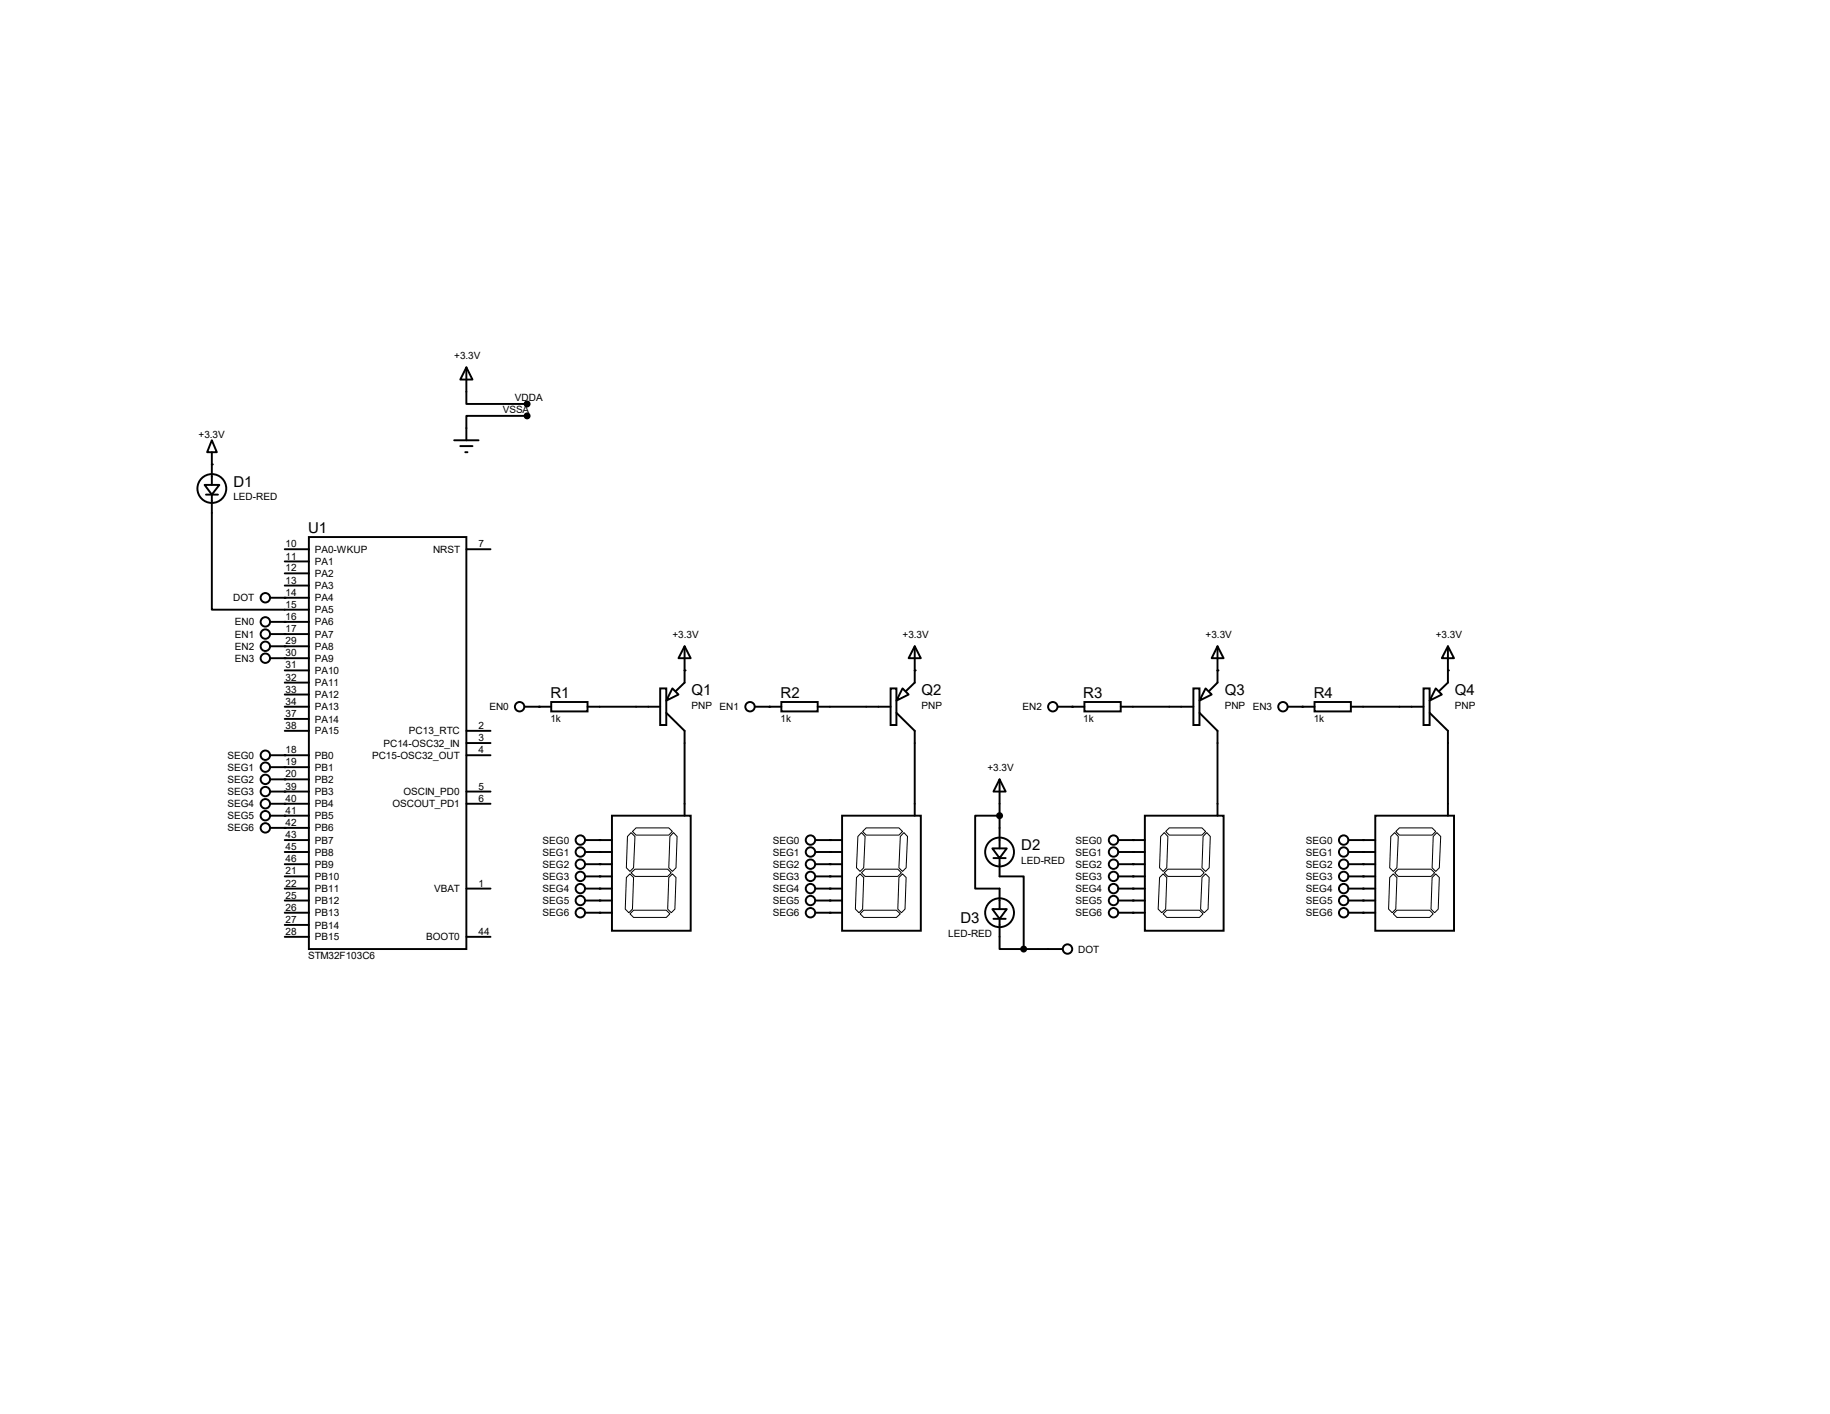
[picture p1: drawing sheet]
<svg xmlns="http://www.w3.org/2000/svg" width="279mm" height="216mm" viewBox="0 0 279 216" stroke-linecap="round" stroke-linejoin="round" font-family="sans-serif">
<g fill="none" stroke="#000" stroke-width=".3">
<path d="M71.2 56.1l.9 1.9h-1.8zM71.2 56.1v5.6h9.3M31.2 74h2.3l-1.2 1.5zM31.5 75.5h1.8M32.3 67.2l.8 1.8h-1.5zM32.3 70.9h.1M32.3 75.5v17.6h14.9M32.3 69v5M69.3 67.2h3.8M70.3 68.1h1.8M71 69h.4M80.5 63.5h-9.3v3.7"/>
<path d="M41.2 95h6M41.2 96.8h6M41.2 91.3h6M41.2 98.7h6M43.5 91.3h.1M43.5 95h.1M43.5 96.8h.1M43.5 98.7h.1M43.5 83.9h3.7M43.5 87.5h3.7M43.5 85.7h3.7M43.5 89.4h3.7"/>
<path d="M47.2 82h24v62.9h-24zM71.2 83.9h3.7M104.5 98.7l1 1.8h-1.9zM104.5 98.7v5.5l-1.3 1.3M139.7 98.7l.9 1.8h-1.9zM139.7 98.7v5.5l-1.4 1.3M185.9 98.7l.9 1.8h-1.8zM185.9 98.7v5.5l-1.3 1.3M221.1 98.7l.9 1.8h-1.9zM221.1 98.7v5.5l-1.3 1.3M41.2 115.3h6M41.2 117.1h6"/>
<path d="M41.2 119h6M41.2 100.5h6M43.5 100.5h.1M43.5 115.3h.1M43.5 117.1h.1M43.5 119h.1M43.5 107.9h3.7M43.5 102.4h3.7M43.5 104.2h3.7M43.5 106h3.7M43.5 109.8h3.7M43.5 111.6h3.7"/>
<path d="M71.2 115.3h3.7M71.2 111.6h3.7M71.2 113.5h3.7M80.1 107.9h4.1M82.3 107.9h.1M84.2 107.2h5.5v1.4h-5.5zM89.7 107.9h11.1M100.8 105.1h.9v5.6h-.9zM101.7 108.8l2.8 2.8v12.9M102.7 105.1l.9 .9-1.9 1zM104.5 102.4h.1M115.2 107.9h4.1"/>
<path d="M117.5 107.9h.1M119.3 107.2h5.5v1.4h-5.5zM124.8 107.9h11.2M136 105.1h.9v5.6h-.9zM136.9 108.8l2.8 2.8v12.9M137.8 105.1l.9 .9-1.8 1zM139.7 102.4h.1M152.6 119l.9 1.9h-1.8zM152.6 119v10.5M161.5 107.9h4.1M163.7 107.9h.1M165.6 107.2h5.5v1.4h-5.5z"/>
<path d="M171.1 107.9h11.1M182.2 105.1h.9v5.6h-.9zM183.1 108.8l2.8 2.8v12.9M184.1 105.1l.9 .9-1.9 1zM185.9 102.4h.1M196.6 107.9h4.1M198.8 107.9h.1M200.7 107.2h5.5v1.4h-5.5zM206.2 107.9h11.1M217.3 105.1h1v5.6h-1zM218.3 108.8l2.8 2.8v12.9M219.2 105.1l.9 .9-1.8 1z"/>
<path d="M221.1 102.4h.1M41.2 120.9h6M41.2 122.7h6M41.2 124.5h6M41.2 126.4h6M43.5 120.9h.1M43.5 122.7h.1M43.5 124.5h.1M43.5 126.4h.1M43.5 128.3h3.7M43.5 130.1h3.7M43.5 132h3.7"/>
<path d="M43.5 133.8h3.7M43.5 135.7h3.7M43.5 137.5h3.7M43.5 139.4h3.7M71.2 120.9h3.7M71.2 122.7h3.7M71.2 135.7h3.7M89.3 128.3h4.1M89.3 130.1h4.1M89.3 132h4.1M89.3 133.8h4.1M89.3 135.7h4.1"/>
<path d="M89.3 137.5h4.1M89.3 139.4h4.1M91.6 128.3h.1M91.6 130.1h.1M91.6 132h.1M91.6 133.8h.1M91.6 135.7h.1M91.6 137.5h.1M91.6 139.4h.1M93.4 124.5h12.1v17.6h-12.1zM124.5 128.3h4.1M124.5 130.1h4.1"/>
<path d="M124.5 132h4.1M124.5 133.8h4.1M124.5 135.7h4.1M124.5 137.5h4.1M124.5 139.4h4.1M126.7 128.3h.1M126.7 130.1h.1M126.7 132h.1M126.7 133.8h.1M126.7 135.7h.1M126.7 137.5h.1M126.7 139.4h.1"/>
<path d="M128.6 124.5h12v17.6h-12zM151.5 138.8h2.2l-1.1 1.5zM151.5 129.5h2.2l-1.1 1.5zM151.7 131h1.8M152.6 124.5h-3.7v11.2h3.7v3.1M152.6 131v2.8h3.7v11.1M170.7 128.3h4.1M170.7 130.1h4.1M170.7 132h4.1M170.7 133.8h4.1M170.7 135.7h4.1M170.7 137.5h4.1"/>
<path d="M170.7 139.4h4.1M173 128.3h.1M173 130.1h.1M173 132h.1M173 133.8h.1M173 135.7h.1M173 137.5h.1M173 139.4h.1M174.8 124.5h12v17.6h-12zM205.9 128.3h4.1M205.9 130.1h4.1M205.9 132h4.1"/>
<path d="M205.9 133.8h4.1M205.9 135.7h4.1M205.9 137.5h4.1M205.9 139.4h4.1M208.1 128.3h.1M208.1 130.1h.1M208.1 132h.1M208.1 133.8h.1M208.1 135.7h.1M208.1 137.5h.1M208.1 139.4h.1M210 124.5h12v17.6h-12z"/>
<path d="M43.5 143h3.7M43.5 141.2h3.7M71.2 143h3.7M151.7 140.3h1.8M152.6 140.3v4.6h3.7M156.3 144.9h5.9"/>
<circle cx="32.3" cy="74.6" r="2.2"/>
<circle cx="40.5" cy="95" r=".72"/>
<circle cx="40.5" cy="98.7" r=".72"/>
<circle cx="40.5" cy="96.8" r=".72"/>
<circle cx="40.5" cy="91.3" r=".72"/>
<circle cx="40.5" cy="119" r=".72"/>
<circle cx="40.5" cy="100.5" r=".72"/>
<circle cx="40.5" cy="117.1" r=".72"/>
<circle cx="40.5" cy="115.3" r=".72"/>
<circle cx="79.3" cy="107.9" r=".72"/>
<circle cx="114.5" cy="107.9" r=".72"/>
<circle cx="160.7" cy="107.9" r=".72"/>
<circle cx="195.9" cy="107.9" r=".72"/>
<circle cx="40.5" cy="126.4" r=".72"/>
<circle cx="40.5" cy="122.7" r=".72"/>
<circle cx="40.5" cy="124.5" r=".72"/>
<circle cx="40.5" cy="120.9" r=".72"/>
<circle cx="88.6" cy="133.8" r=".72"/>
<circle cx="88.6" cy="130.1" r=".72"/>
<circle cx="88.6" cy="132" r=".72"/>
<circle cx="88.6" cy="137.5" r=".72"/>
<circle cx="88.6" cy="128.3" r=".72"/>
<circle cx="88.6" cy="135.7" r=".72"/>
<circle cx="88.6" cy="139.4" r=".72"/>
<circle cx="123.7" cy="135.7" r=".72"/>
<circle cx="123.7" cy="128.3" r=".72"/>
<circle cx="123.7" cy="133.8" r=".72"/>
<circle cx="123.7" cy="130.1" r=".72"/>
<circle cx="123.7" cy="132" r=".72"/>
<circle cx="123.7" cy="137.5" r=".72"/>
<circle cx="123.7" cy="139.4" r=".72"/>
<circle cx="152.6" cy="130.1" r="2.2"/>
<circle cx="152.6" cy="139.4" r="2.2"/>
<circle cx="170" cy="128.3" r=".72"/>
<circle cx="170" cy="139.4" r=".72"/>
<circle cx="170" cy="133.8" r=".72"/>
<circle cx="170" cy="132" r=".72"/>
<circle cx="170" cy="135.7" r=".72"/>
<circle cx="170" cy="130.1" r=".72"/>
<circle cx="170" cy="137.5" r=".72"/>
<circle cx="205.1" cy="128.3" r=".72"/>
<circle cx="205.1" cy="130.1" r=".72"/>
<circle cx="205.1" cy="132" r=".72"/>
<circle cx="205.1" cy="133.8" r=".72"/>
<circle cx="205.1" cy="139.4" r=".72"/>
<circle cx="205.1" cy="137.5" r=".72"/>
<circle cx="205.1" cy="135.7" r=".72"/>
<circle cx="163" cy="144.9" r=".72"/>
</g>
<g fill="#000" stroke="#000" stroke-width=".3">
<circle cx="80.5" cy="61.7" r=".38"/>
<circle cx="80.5" cy="63.5" r=".38"/>
<circle cx="152.6" cy="124.5" r=".38"/>
<circle cx="156.3" cy="144.9" r=".38"/>
</g>
<g fill="none" stroke="#000" stroke-width=".15">
<path d="M95.6 134l.6-.6 .5 .6-.1 4.8-.6 .6-.5-.6zM96.2 139.5l.5-.5h5l.6 .5-.6 .6h-5zM96.4 133.3l.5-.6h5l.6 .6-.6 .5h-5zM96.4 127.1l.5 .6-.2 4.8-.5 .6-.6-.6 .2-4.8zM96.6 127l.5-.6h5l.6 .6-.6 .5h-5zM102.1 134l.6-.6 .5 .6-.2 4.8-.5 .6-.6-.6zM102.8 127.1l.6 .6-.2 4.8-.5 .6-.6-.6 .2-4.8zM130.8 134l.5-.6 .6 .6-.2 4.8-.6 .6-.5-.6zM131.3 139.5l.6-.5h5l.6 .5-.6 .6h-5zM131.5 133.3l.6-.6h5l.5 .6-.5 .5h-5zM131.5 127.1l.6 .6-.2 4.8-.6 .6-.5-.6 .2-4.8zM131.7 127l.5-.6h5l.6 .6-.6 .5h-5z"/>
<path d="M137.2 134l.6-.6 .5 .6-.1 4.8-.6 .6-.5-.6zM138 127.1l.6 .6-.3 4.8-.5 .6-.6-.6 .3-4.8zM177 134l.6-.6 .5 .6-.1 4.8-.6 .6-.6-.6zM177.6 139.5l.5-.5h5l.6 .5-.6 .6h-5zM177.8 127.1l.5 .6-.2 4.8-.5 .6-.6-.6 .2-4.8zM178.3 132.7h5l.6 .6-.6 .5h-5l-.5-.5zM178.5 126.4h5l.6 .6-.6 .5h-5l-.5-.5zM183.5 134l.6-.6 .5 .6-.2 4.8-.5 .6-.6-.6zM184.2 127.1l.6 .6-.2 4.8-.5 .6-.6-.6 .2-4.8zM212.2 134l.5-.6 .6 .6-.2 4.8-.5 .6-.6-.6zM212.3 127.7l.6-.6 .6 .6-.2 4.8-.6 .6-.5-.6zM212.7 139.5l.6-.5h5l.5 .5-.5 .6h-5z"/>
<path d="M212.9 133.3l.6-.6h5l.5 .6-.5 .5h-5zM213.1 127l.6-.6h5l.5 .6-.5 .5h-5zM219.2 133.4l.6 .6-.2 4.8-.6 .6-.5-.6 .2-4.8zM219.4 127.1l.6 .6-.2 4.8-.6 .6-.5-.6 .1-4.8z"/>
</g>
<g font-size="2.3">
<text x="35.6" y="74.3">D1</text>
<text x="47" y="81.4">U1</text>
<text x="84" y="106.5">R1</text>
<text x="105.6" y="106.1">Q1</text>
<text x="119.2" y="106.5">R2</text>
<text x="140.7" y="106.1">Q2</text>
<text x="165.4" y="106.5">R3</text>
<text x="187" y="106.1">Q3</text>
<text x="200.6" y="106.5">R4</text>
<text x="222.1" y="106.1">Q4</text>
<text x="155.9" y="129.8">D2</text>
<text x="146.6" y="140.9">D3</text>
</g>
<g font-size="1.5">
<text x="69.3" y="54.8">+3.3V</text>
<text x="76.8" y="63.1">VSSA</text>
<text x="78.6" y="61.2">VDDA</text>
<text x="30.3" y="66.8">+3.3V</text>
<text x="35.6" y="76.4">LED-RED</text>
<text x="43.6" y="83.6">10</text>
<text x="73.1" y="83.6">7</text>
<text x="43.6" y="87.2">12</text>
<text x="43.6" y="85.4">11</text>
<text x="43.6" y="89.1">13</text>
<text x="48.1" y="84.4">PA0-WKUP</text>
<text x="48.1" y="88.1">PA2</text>
<text x="48.1" y="86.3">PA1</text>
<text x="48.1" y="90">PA3</text>
<text x="66.1" y="84.4">NRST</text>
<text x="35.6" y="91.8">DOT</text>
<text x="35.9" y="95.5">EN0</text>
<text x="43.6" y="91">14</text>
<text x="43.6" y="92.8">15</text>
<text x="43.6" y="94.7">16</text>
<text x="48.1" y="91.8">PA4</text>
<text x="48.1" y="93.6">PA5</text>
<text x="48.1" y="95.5">PA6</text>
<text x="35.9" y="97.4">EN1</text>
<text x="35.9" y="99.2">EN2</text>
<text x="35.9" y="101">EN3</text>
<text x="43.6" y="96.5">17</text>
<text x="43.6" y="98.4">29</text>
<text x="43.6" y="100.2">30</text>
<text x="48.1" y="97.4">PA7</text>
<text x="48.1" y="99.2">PA8</text>
<text x="48.1" y="101">PA9</text>
<text x="102.7" y="97.4">+3.3V</text>
<text x="137.8" y="97.4">+3.3V</text>
<text x="184.1" y="97.4">+3.3V</text>
<text x="219.2" y="97.4">+3.3V</text>
<text x="43.6" y="102.1">31</text>
<text x="43.6" y="103.9">32</text>
<text x="43.6" y="105.7">33</text>
<text x="43.6" y="107.6">34</text>
<text x="48.1" y="102.9">PA10</text>
<text x="48.1" y="104.8">PA11</text>
<text x="48.1" y="106.6">PA12</text>
<text x="43.6" y="109.5">37</text>
<text x="43.6" y="111.3">38</text>
<text x="48.1" y="108.5">PA13</text>
<text x="48.1" y="110.3">PA14</text>
<text x="48.1" y="112.1">PA15</text>
<text x="62.4" y="112.1">PC13_RTC</text>
<text x="73.1" y="111.3">2</text>
<text x="73.1" y="113.2">3</text>
<text x="74.7" y="108.5">EN0</text>
<text x="84" y="110.2">1k</text>
<text x="105.6" y="108.2">PNP</text>
<text x="109.9" y="108.5">EN1</text>
<text x="119.2" y="110.2">1k</text>
<text x="140.7" y="108.2">PNP</text>
<text x="156.1" y="108.5">EN2</text>
<text x="165.4" y="110.2">1k</text>
<text x="187" y="108.2">PNP</text>
<text x="191.3" y="108.5">EN3</text>
<text x="200.6" y="110.2">1k</text>
<text x="222.1" y="108.2">PNP</text>
<text x="34.7" y="115.9">SEG0</text>
<text x="34.7" y="117.7">SEG1</text>
<text x="34.7" y="119.5">SEG2</text>
<text x="43.6" y="115">18</text>
<text x="43.6" y="116.8">19</text>
<text x="43.6" y="118.7">20</text>
<text x="48.1" y="115.9">PB0</text>
<text x="48.1" y="117.7">PB1</text>
<text x="48.1" y="119.5">PB2</text>
<text x="56.8" y="115.9">PC15-OSC32_OUT</text>
<text x="58.5" y="114">PC14-OSC32_IN</text>
<text x="73.1" y="115">4</text>
<text x="150.7" y="117.7">+3.3V</text>
<text x="34.7" y="121.4">SEG3</text>
<text x="34.7" y="123.3">SEG4</text>
<text x="34.7" y="125.1">SEG5</text>
<text x="43.6" y="120.6">39</text>
<text x="43.6" y="122.4">40</text>
<text x="43.6" y="124.2">41</text>
<text x="48.1" y="121.4">PB3</text>
<text x="48.1" y="123.3">PB4</text>
<text x="48.1" y="125.1">PB5</text>
<text x="59.9" y="123.3">OSCOUT_PD1</text>
<text x="61.6" y="121.4">OSCIN_PD0</text>
<text x="73.1" y="120.6">5</text>
<text x="73.1" y="122.4">6</text>
<text x="34.7" y="127">SEG6</text>
<text x="43.6" y="129.8">45</text>
<text x="43.6" y="131.7">46</text>
<text x="43.6" y="126.1">42</text>
<text x="43.6" y="128">43</text>
<text x="48.1" y="130.6">PB8</text>
<text x="48.1" y="127">PB6</text>
<text x="48.1" y="128.8">PB7</text>
<text x="82.8" y="128.8">SEG0</text>
<text x="82.8" y="130.6">SEG1</text>
<text x="118" y="128.8">SEG0</text>
<text x="118" y="130.6">SEG1</text>
<text x="155.9" y="131.9">LED-RED</text>
<text x="164.2" y="128.8">SEG0</text>
<text x="164.2" y="130.6">SEG1</text>
<text x="199.4" y="128.8">SEG0</text>
<text x="199.4" y="130.6">SEG1</text>
<text x="43.6" y="133.5">21</text>
<text x="43.6" y="135.4">22</text>
<text x="43.6" y="137.2">25</text>
<text x="48.1" y="132.5">PB9</text>
<text x="48.1" y="134.4">PB10</text>
<text x="48.1" y="136.2">PB11</text>
<text x="66.3" y="136.2">VBAT</text>
<text x="73.1" y="135.4">1</text>
<text x="82.8" y="132.5">SEG2</text>
<text x="82.8" y="134.4">SEG3</text>
<text x="82.8" y="136.2">SEG4</text>
<text x="118" y="132.5">SEG2</text>
<text x="118" y="134.4">SEG3</text>
<text x="118" y="136.2">SEG4</text>
<text x="164.2" y="132.5">SEG2</text>
<text x="164.2" y="134.4">SEG3</text>
<text x="164.2" y="136.2">SEG4</text>
<text x="199.4" y="132.5">SEG2</text>
<text x="199.4" y="134.4">SEG3</text>
<text x="199.4" y="136.2">SEG4</text>
<text x="43.6" y="139.1">26</text>
<text x="43.6" y="140.9">27</text>
<text x="43.6" y="142.7">28</text>
<text x="48.1" y="138">PB12</text>
<text x="48.1" y="139.9">PB13</text>
<text x="48.1" y="141.8">PB14</text>
<text x="48.1" y="143.6">PB15</text>
<text x="65.1" y="143.6">BOOT0</text>
<text x="73.1" y="142.7">44</text>
<text x="82.8" y="138">SEG5</text>
<text x="82.8" y="139.9">SEG6</text>
<text x="118" y="138">SEG5</text>
<text x="118" y="139.9">SEG6</text>
<text x="144.8" y="143">LED-RED</text>
<text x="164.2" y="138">SEG5</text>
<text x="164.2" y="139.9">SEG6</text>
<text x="199.4" y="138">SEG5</text>
<text x="199.4" y="139.9">SEG6</text>
<text x="47" y="146.4">STM32F103C6</text>
<text x="164.6" y="145.5">DOT</text>
</g>
</svg>
